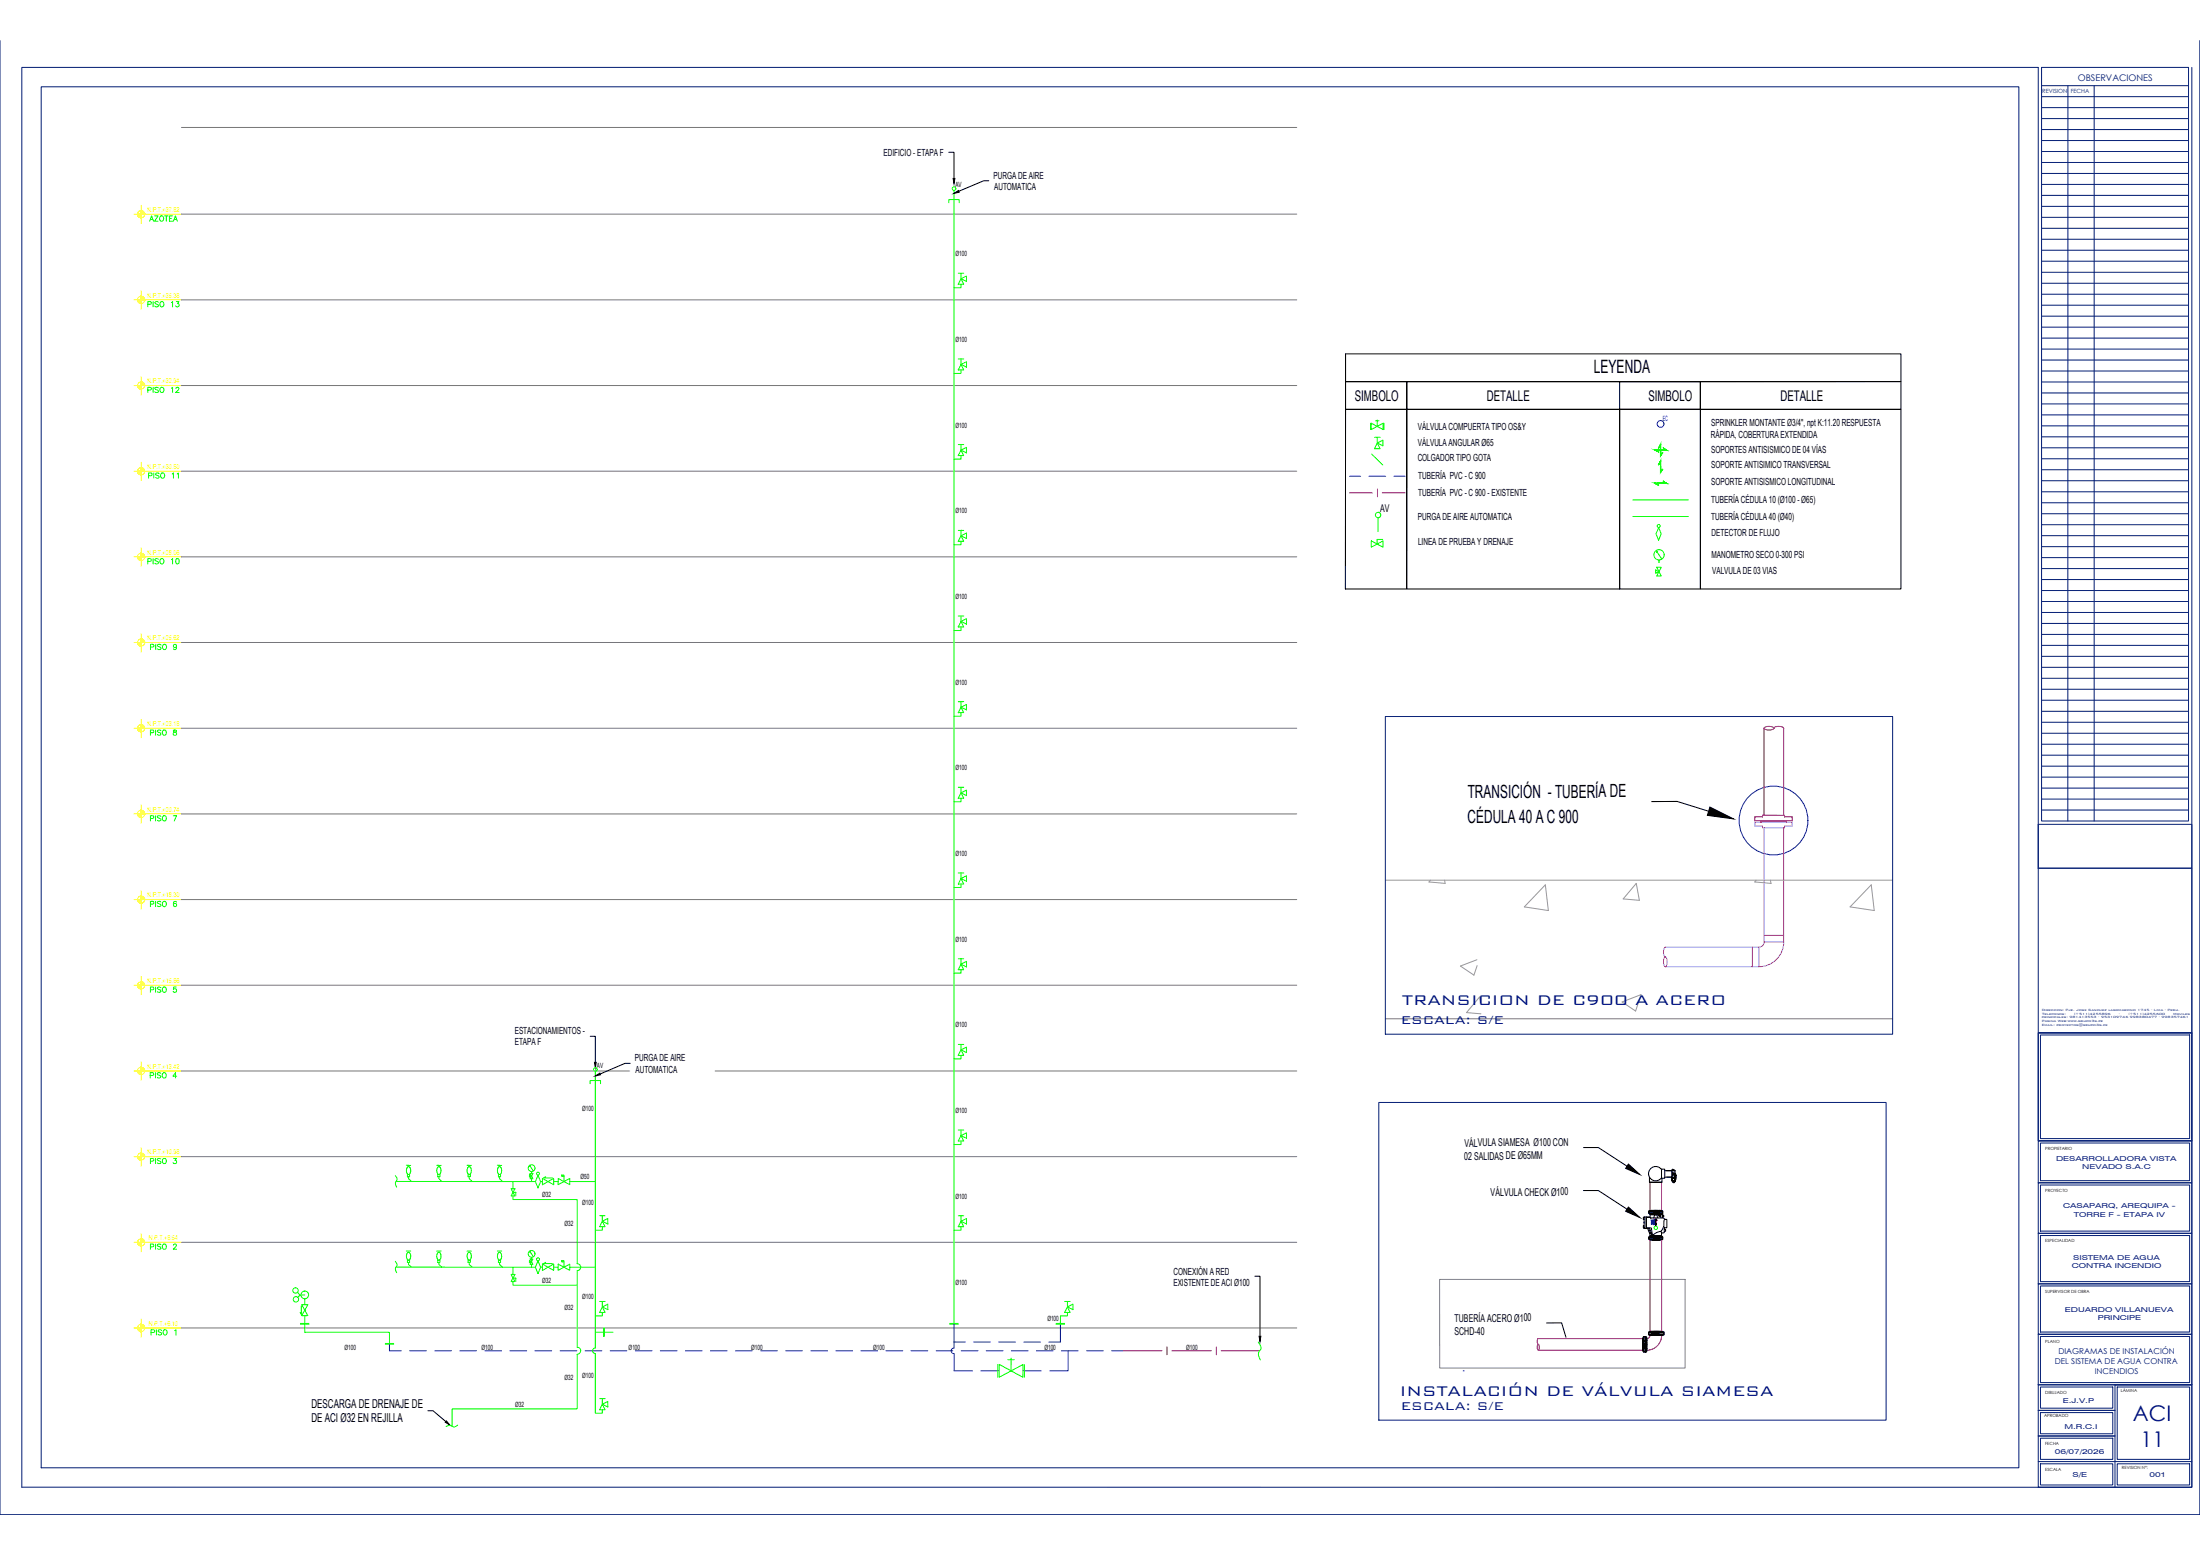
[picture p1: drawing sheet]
<svg xmlns="http://www.w3.org/2000/svg" width="841mm" height="594mm" viewBox="0 0 841 594" stroke-linecap="round" stroke-linejoin="round" font-family="sans-serif">
<!-- layer: A-NIVELES-NPT -->
<g fill="none" stroke="#ff0" stroke-width=".38">
<path d="M53.9 78.5v6.9M51.3 81.8h18.1M52.7 81.8l-.1 .1M52.8 81.8l-.2 .2M52.9 81.8l-.3 .3M53 81.8l-.3 .4M53.2 81.8l-.5 .5M53.3 81.8l-.6 .6M53.4 81.8l-.7 .7M53.6 81.8l-.8 .8M53.7 81.8l-.8 .8M53.8 81.8l-.9 .9 1-.9"/>
<path d="M53.9 81.2l.6-.6-.6 .7M53.9 82l-.9 .9M53.9 82.1l-.8 .8M53.9 82.2l-.7 .8M53.9 82.4l-.6 .6M53.9 82.5l-.6 .6M53.9 82.6l-.5 .5M53.9 82.7l-.3 .4M53.9 82.9l-.3 .3M53.9 83v.1M54 80.5h-.1M54.1 80.5l-.2 .2"/>
<path d="M54.2 80.5l-.3 .3M54.4 80.5l-.5 .4M54.4 80.6l-.5 .4M54.7 80.7l-.8 .8M54.8 80.7l-.9 .9M54.8 80.8l-.9 .9M54.9 80.9l-.9 .9M55 81l-.8 .8M51.3 114.6h18.1M52.7 114.6l-.1 .1M52.8 114.6l-.2 .1M52.9 114.6l-.3 .3"/>
<path d="M53 114.6l-.3 .3M53.2 114.6l-.5 .5M53.3 114.6l-.6 .6M53.4 114.6l-.7 .6M53.6 114.6l-.8 .7M53.7 114.6l-.8 .8M53.8 114.6l-.9 .9M53.9 111.2v7M53.9 114.6l-.9 .9M53.9 114.7l-.9 .9M53.9 114.9l-.7 .8M53.9 115.1l-.6 .7"/>
<path d="M53.9 115.2l-.6 .6M53.9 115.3l-.5 .5M51.3 147.3h18.1M52.7 147.3l-.1 .1M52.8 147.3l-.2 .2M52.9 147.3l-.3 .3M53 147.3l-.3 .4 .5-.4M53.3 147.3l-.6 .6M53.4 147.3l-.7 .7M53.6 147.3l-.8 .8M53.7 147.3l-.8 .8M53.8 147.3l-.9 .9"/>
<path d="M53.9 143.9v7M53.9 147.3l-.9 1M53.9 147.4l-.9 .9M53.9 147.5l-.8 .9 .8-.7M53.9 147.8l-.6 .7M53.9 147.9l-.6 .6M53.9 148.1l-.5 .5M53.9 176.6v7M53.9 178.9l.2-.2-.2 .3M54 178.7h-.1M54.4 178.7l-.5 .4M54.4 178.8l-.5 .5"/>
<path d="M54.5 178.8l-.6 .6M54.6 178.9l-.7 .6M54.7 178.9l-.8 .7M54.8 179l-.9 .8M54.8 179l-.9 .9M54.9 179.1l-1.9 1.9M51.3 180h18.1M52.7 180l-.1 .1M52.8 180l-.2 .2M52.9 180l-.3 .3M53 180l-.3 .4M53.2 180l-.5 .5"/>
<path d="M53.3 180l-.6 .6M53.4 180l-.7 .7M53.6 180l-.8 .8M53.7 180l-.8 .9M53.8 180l-.9 .9M53.9 180.1l-.9 1M53.9 180.3l-.8 .8M53.9 180.4l-.7 .8M53.9 180.5l-.6 .7M53.9 180.8l-.5 .5M53.9 180.9l-.3 .4M53.9 181.1l-.3 .3"/>
<path d="M53.9 181.2l-.1 .2M51.3 212.7h18.1M52.7 212.7l-.1 .1M52.8 212.7l-.2 .3M52.9 212.7l-.3 .4 .4-.4M53.2 212.7l-.5 .5M53.3 212.7l-.6 .6M53.4 212.7l-.7 .7M53.6 212.7l-.8 .8M53.7 212.7l-.8 .9M53.8 212.7l-.9 1 1-.9M53.9 209.4v6.9"/>
<path d="M53.9 212.9l-.9 .9M53.9 213l-.8 .8 .8-.6M53.9 213.3l-.6 .7M53.9 213.4l-.6 .6M53.9 213.5l-.5 .6M51.3 245.5h18.1M52.7 245.5l-.1 .1M52.8 245.5l-.2 .2M52.9 245.5l-.3 .3M53 245.5l-.3 .4M53.2 245.5l-.5 .5M53.3 245.5l-.6 .6"/>
<path d="M53.4 245.5l-.7 .7M53.6 245.5l-.8 .8M53.7 245.5l-.8 .8M53.8 245.5l-.9 .9M53.9 242.1v7M53.9 244.4l.2-.2-.2 .3M53.9 245.6l-.9 .9M53.9 245.8l-.8 .8M53.9 245.9l-.7 .7M53.9 246l-.6 .7M53.9 246.1l-.6 .6M53.9 246.3l-.5 .5"/>
<path d="M53.9 246.4l-.3 .4M53.9 246.5l-.3 .3M53.9 246.6v.2M54 244.2h-.1M54.4 244.2l-.5 .4M54.4 244.2l-.5 .5M54.6 244.3l-.7 .7M54.7 244.4l-.8 .7M54.8 244.4l-.9 .9M54.8 244.5l-.9 .9M54.9 244.5l-1.9 2M54.9 244.6l-.8 .9"/>
<path d="M55 244.7l-.8 .8M55.1 244.7l-.7 .8M55.1 244.8l-.6 .7M51.3 278.2h18.1M52.7 278.2l-.1 .1M52.8 278.2l-.2 .2M52.9 278.2l-.3 .3M53 278.2l-.3 .5M53.2 278.2l-.5 .5 .6-.5M53.6 278.2l-.8 .8M53.7 278.2l-.8 .9M53.8 278.2l-.9 .9 1-.9"/>
<path d="M53.9 274.8v7M53.9 278.4l-.9 .8M53.9 278.5l-.8 .8 .8-.7M53.9 278.7l-.6 .7M53.9 278.9l-.6 .6M53.9 279l-.5 .5M53.9 279.1l-.3 .4M53.9 279.2l-.3 .3M53.9 279.4v.1M54 276.9l-.1 .1M54.1 276.9l-.2 .2M54.2 276.9l-.3 .3"/>
<path d="M54.4 277l-.5 .3M54.4 277l-.5 .5M54.5 277l-.6 .6M54.7 277.1l-.8 .7M54.8 277.2l-.9 .8M54.8 277.2l-.9 .9M54.9 277.3l-.9 .9M54.9 277.3l-.8 .9M55 277.4l-.8 .8M51.3 311h18.1M52.7 311h-.1M52.8 311l-.2 .2"/>
<path d="M52.9 311l-.3 .2M53 311l-.3 .4M53.2 311l-.5 .5M53.3 311l-.6 .5M53.4 311l-.7 .6M53.6 311l-.8 .7M53.7 311l-.8 .8M53.8 311l-.9 .8M53.9 307.6v7M53.9 309.8l.2-.2-.2 .3M53.9 310.3l.6-.6-.6 .7M53.9 311l-.9 .9"/>
<path d="M53.9 311.1l-.9 .9M53.9 311.2l-.8 .9M53.9 311.3l-.7 .8M53.9 311.5l-.6 .6M53.9 311.6l-.6 .6M53.9 311.7l-.5 .5M53.9 311.8l-.3 .5M53.9 312l-.3 .3M53.9 312.1v.1M54 311l.9-1-.8 1M54 309.6l-.1 .1M54.4 309.7l-.5 .4"/>
<path d="M54.4 309.7l-.5 .5M54.7 309.9l-.8 .7M54.8 309.9l-.9 .8M54.8 309.9l-.9 .9M55 310.1l-.8 .9M51.3 343.7h18.1M52.7 343.7l-.1 .1M52.8 343.7l-.2 .2M52.9 343.7l-.3 .3 .4-.3M53.2 343.7l-.5 .5M53.3 343.7l-.6 .6M53.4 343.7l-.7 .7"/>
<path d="M53.6 343.7l-.8 .7M53.7 343.7l-.8 .8M53.9 340.3v7M53.9 342.5l.2-.1-.2 .3M53.9 343l.6-.5-.6 .7M53.9 343.7l-.9 .9M53.9 343.8l-.9 .9M53.9 344l-.8 .8 .8-.7M53.9 344.2l-.6 .7M53.9 344.4l-.6 .5M53.9 344.5l-.5 .4M53.9 344.6l-.3 .4"/>
<path d="M53.9 344.7l-.3 .3M53.9 344.9l-.1 .1M53.9 345l-.1 .1M54 342.4h-.1M54.4 342.4l-.5 .4M54.4 342.4l-.5 .5M54.7 342.6l-.8 .7M54.8 342.6l-.9 .8M54.8 342.7l-.9 .8M54.9 342.7l-.9 1M54.9 342.8l-.8 .9M55 342.9l-.8 .8"/>
<path d="M55.1 343l-.7 .7M51.3 376.4h18.1M52.7 376.4l-.1 .1M52.8 376.4l-.2 .2M52.9 376.4l-.3 .3M53 376.4l-.3 .4M53.2 376.4l-.5 .5M53.3 376.4l-.6 .6M53.4 376.4l-.7 .7 .9-.7M53.7 376.4l-.8 .8M53.8 376.4l-.9 .9M53.9 373.1v6.9"/>
<path d="M53.9 375.3l.2-.2-.2 .3M53.9 375.8l.6-.6-.6 .7M53.9 376.4l-.9 1M53.9 376.6l-.9 .9M53.9 376.7l-.8 .8M53.9 376.8l-.7 .8M53.9 377l-.6 .6M53.9 377.2l-.5 .5M53.9 377.3l-.3 .5M53.9 377.5l-.3 .3M53.9 377.6v.1M54 375.1h-.1"/>
<path d="M54.4 375.1l-.5 .5M54.4 375.2l-.5 .5M54.7 375.3l-.8 .8M54.8 375.3l-.9 .9M54.8 375.4l-.9 .9M54.9 375.5l-.9 .9M54.9 375.6l-.8 .8M55 375.6l-.8 .8M51.3 409.2h18.1M52.7 409.2l-.1 .1M52.8 409.2l-.2 .1M52.9 409.2l-.3 .3"/>
<path d="M53 409.2l-.3 .3M53.2 409.2l-.5 .5 .6-.5M53.4 409.2l-.7 .6M53.6 409.2l-.8 .7M53.7 409.2l-.8 .8M53.8 409.2l-.9 .9 1-.9M53.9 405.8v7M53.9 409.3l-.9 .9M53.9 409.4l-.8 .9 .8-.8M53.9 409.7l-.6 .7M53.9 409.8l-.6 .6M53.9 410.1l-.3 .4"/>
<path d="M53.9 410.2l-.3 .3M53.9 410.3v.1M54 407.8l-.1 .1M54.1 407.8l-.2 .2M54.2 407.9l-.3 .2M54.4 407.9l-.5 .4M54.4 407.9l-.5 .5M54.5 407.9l-.6 .6M54.6 408l-.7 .7M54.7 408l-.8 .8M54.8 408.1l-.9 .8M54.8 408.1l-.9 .9"/>
<path d="M54.9 408.2l-.9 1M54.9 408.3l-.8 .9M55 408.4l-.8 .8M53.9 438.5v7M51.3 441.9h18.1M52.8 441.9l-.2 .2M52.9 441.9l-.3 .3M53 441.9l-.3 .4M53.2 441.9l-.5 .5M53.3 441.9l-.6 .6M53.4 441.9l-.7 .7M53.6 441.9l-.8 .8"/>
<path d="M53.7 441.9l-.8 .8M53.8 441.9l-.9 .9M53.9 440.7l.2-.1-.2 .3M53.9 441.3l.6-.6-.6 .7M53.9 442l-.9 .9M53.9 442.1l-.8 .9M53.9 442.3l-.7 .7M53.9 442.4l-.6 .7M53.9 442.5l-.6 .6M53.9 442.7l-.5 .5M53.9 442.8l-.3 .4M53.9 442.9l-.3 .3"/>
<path d="M53.9 443v.2M54 440.5l-.1 .1M54.1 441.9l.8-.9-1.9 1.9M54.4 440.6l-.5 .4M54.4 440.6l-.5 .5M54.7 440.8l-.8 .7M54.8 440.8l-.9 .8M54.8 440.9l-.9 .9M55 441.1l-.8 .8M51.3 474.6h18.1M52.7 474.6l-.1 .1M52.8 474.6l-.2 .2"/>
<path d="M52.9 474.6l-.3 .4M53 474.6l-.3 .4 .5-.4M53.3 474.6l-.6 .6M53.4 474.6l-.7 .7M53.6 474.6l-.8 .8M53.7 474.6l-.8 .9M53.9 471.3v6.9M53.9 473.5l.3-.2-.3 .3M53.9 474l.6-.6-.6 .7M53.9 474.7l-.9 1M53.9 474.9l-.8 .8 .8-.7M53.9 475.1l-.6 .7"/>
<path d="M53.9 475.2l-.6 .6M53.9 475.4l-.5 .5M53.9 475.5l-.3 .4M53.9 475.7l-.3 .3M53.9 475.8l-.1 .2M53.9 475.9l-.1 .1M54 473.3h-.1M54.4 473.3l-.5 .4M54.4 473.4l-.5 .5M54.7 473.5l-.8 .7M54.8 473.6l-.9 .8M54.8 473.6l-.9 .9"/>
<path d="M54.9 473.7l-2 1.8 .9-.9M54.9 473.7l-.8 .9M55 473.8l-.8 .8M55.1 473.9l-.7 .7M51.3 507.3h18.1M52.7 507.3l-.1 .1M52.8 507.3l-.2 .2M52.9 507.3l-.3 .4M53 507.3l-.3 .5M53.2 507.3l-.5 .5M53.3 507.3l-.6 .7M53.4 507.3l-.7 .7 .9-.7"/>
<path d="M53.7 507.3l-.8 .9M53.8 507.3l-.9 1M53.9 506.2l.2-.2-.2 .3M53.9 507.4l-.9 .9M53.9 507.5l-.9 .9M53.9 507.6l-.8 .8M53.9 507.8l-.7 .7M53.9 507.9l-.6 .7M53.9 508l-.6 .6M53.9 508.1l-.5 .5M53.9 508.3l-.3 .3M53.9 508.4l-.3 .3"/>
<path d="M53.9 508.5v.1M53.9 504v6.9M54 506l-.1 .1M54.4 506.1l-.5 .3M54.4 506.1l-.5 .5M54.5 506.2l-.6 .5M54.6 506.2l-.7 .7M54.8 506.3l-.9 .8M54.8 506.4l-.9 .9M54.9 506.4l-.9 .9M54.9 506.5l-.8 .8M55 506.5l-.8 .8"/>
<path d="M55.1 506.6l-.7 .7M55.1 506.7l-.6 .6M55.2 506.8l-.6 .5M55.2 506.9l-.5 .4"/>
<circle cx="54" cy="81.8" r="1.38"/>
<circle cx="54" cy="114.5" r="1.38"/>
<circle cx="54" cy="147.3" r="1.38"/>
<circle cx="54" cy="180" r="1.38"/>
<circle cx="54" cy="212.8" r="1.38"/>
<circle cx="54" cy="245.5" r="1.38"/>
<circle cx="54" cy="278.2" r="1.38"/>
<circle cx="54" cy="310.9" r="1.38"/>
<circle cx="54" cy="343.7" r="1.38"/>
<circle cx="54" cy="376.4" r="1.38"/>
<circle cx="54" cy="409.1" r="1.38"/>
<circle cx="54" cy="441.9" r="1.38"/>
<circle cx="54" cy="474.6" r="1.38"/>
<circle cx="54" cy="507.4" r="1.38"/>
</g>
<!-- layer: casco -->
<g fill="none" stroke="#767676" stroke-width=".38">
<path d="M69.4 48.7h426.3M69.4 81.8h426.3M69.4 114.6h426.3M69.4 147.3h426.3M69.4 180h426.3M69.4 212.7h426.3M69.4 245.5h426.3M69.4 278.2h426.3M69.4 311h426.3M69.4 343.7h426.3M69.4 376.4h426.3M69.4 409.2h426.3"/>
<path d="M69.4 441.9h426.3M69.4 474.6h426.3M69.4 507.3h426.3"/>
</g>
<!-- layer: 000 SOS 911 TUBERIA ACI -->
<g fill="none" stroke="#0f0" stroke-width=".38">
<path d="M362.7 77.5v-1.2h4v1.2M364.7 72.7v432.9M367.4 108.6v1.4h-2.7M367.4 141.3v1.4h-2.7M367.4 174v1.4h-2.7M524.4 173.5l4.3 4.2M526.8 197.8v5.2M624.2 197.3h21.2M624.2 191h21.2M367.4 206.8v1.3h-2.7M367.4 239.5v1.4h-2.7M367.4 272.3v1.3h-2.7"/>
<path d="M367.4 305v1.3h-2.7M367.4 337.7v1.4h-2.7M367.4 370.5v1.3h-2.7M225.6 414v-1.2h4v1.2M227.6 409.3v105.7M367.4 403.2v1.4h-2.7M367.4 435.9v1.4h-2.7M151.1 449.1a1.61 1.61 0 0 1 .1 2.7l.4 1.7M151.4 451.4h53.3M155.3 445.2h1.7M155.4 446.6v1.2M155.4 446.6a.8 .8 0 0 1 .9-.9 .8 .8 0 0 1 .7 1.1 1.14 1.14 0 0 1 0 1.2 1.14 1.14 0 0 1-1.2 .5l-.4-.7"/>
<path d="M155.7 448.7h.9v.9h-.9zM156.2 449.6v.7l1.1 1M166.9 445.2h1.7M167.3 448.7h.9v.9h-.9zM167.8 449.6v.7l1.1 1M168.1 445.8a2.2 2.2 0 0 1 0 2.8M168.1 445.8a1.37 1.37 0 0 0-1 2.2l.4 .6h.6M178.5 445.2h1.7M178.9 448.7h.9v.9h-.9zM179.4 449.6v.7l1.1 1M180.1 446.6a1.31 1.31 0 0 1-1 2 1.9 1.9 0 0 1 .3-2.9l.7 .9M190.1 445.2h1.7"/>
<path d="M190.2 446.6v1.2M190.2 446.6a.78 .78 0 0 1 .9-.9 .78 .78 0 0 1 .6 1.1 1.12 1.12 0 0 1 0 1.3 1.12 1.12 0 0 1-1.1 .4l-.4-.7M190.5 448.7h.9v.9h-.9zM191 449.6v.7l1.1 1M196.1 456.9v1.4h24.5v24.5a1.33 1.33 0 0 1 1.4 1.3 1.33 1.33 0 0 1-1.3 1.4M196.1 451.4v2.8M203.2 450.4v1M206.7 451.4h.6M211.7 451.4h1.7M215.6 451.4h.1M217.8 451.4h9.8M155.3 478h1.7"/>
<path d="M155.4 479.3v1.2M155.4 479.3a.8 .8 0 0 1 .9-.9 .8 .8 0 0 1 .7 1.1l-.1 1.2-.4 .6M166.9 478h1.7M168.1 478.5a2.2 2.2 0 0 1 0 2.8M168.1 478.5a1.37 1.37 0 0 0-1 2.2l.4 .6M178.5 478h1.7M180.1 479.3v1.2l-.4 .8M180.1 479.3a.8 .8 0 0 0-.9-.9 .8 .8 0 0 0-.6 1.1l.1 1.2 .4 .6M190.1 478h1.7M190.2 479.3v1.2M190.2 479.3a.78 .78 0 0 1 .9-.9 .78 .78 0 0 1 .6 1.1v1l-.4 .8M230.3 468.6v1.4h-2.7"/>
<path d="M367.4 468.6v1.4h-2.7M116.5 496.2v2.2M151.1 481.9a1.65 1.65 0 0 1 .1 2.6l.4 1.8M151.4 484.1h53.3M155.4 480.5l.5 .8M155.7 481.5h.9v.8h-.9zM156.2 482.3v.8l1.1 1M156.5 481.4h-.6M167.3 481.5h.9v.8h-.9zM167.8 482.3v.8l1.1 1M168.1 481.4h-.6M178.9 481.5h.9v.8h-.9z"/>
<path d="M179.4 482.3v.8l1.1 1M179.7 481.4h-.6M190.2 480.5l.5 .8M190.5 481.5h.9v.8h-.9zM191 482.3v.8l1.1 1M191.3 481.4h-.6M196.1 489.6v1.4h24.5M196.1 484.1v2.8M203.2 483.1v1M206.7 484.1h.6M211.7 484.1h1.7M215.6 484.1h.1"/>
<path d="M217.8 484.1h9.8M220.6 485.5l.1 29.2a1.33 1.33 0 0 1 1.3 1.3 1.33 1.33 0 0 1-1.3 1.4M114.9 505.9h3.2M114.9 505.6h3.2M116.5 505.9v3.1h32.4v4.3M116.5 502.6v3M116.5 500.6h.1M147.3 513.5h3.2M147.3 513.3h3.2M220.6 517.4v20.8h-47.8v6.6M227.6 517.2v22.7h2.7v-1.3M227.6 509h6.7"/>
<path d="M227.6 515a1.08 1.08 0 0 0-1.1 1 1.08 1.08 0 0 0 1.1 1.1M230.3 501.4v1.3h-2.7M230.7 507.3v3.3M231 507.3v3.3M363.1 505.6h3.2M363.1 505.9h3.2M364.7 512.7h.1M403.7 505.9h3.3M403.7 505.6h3.3M408.1 501.4v1.3h-2.7v2.9M481 512.8l.6 .8a1.87 1.87 0 0 1-.3 2.8l-.2 1.3 .7 1.8M175 544.5a1.61 1.61 0 0 1-2.7 0l-1.7 .5"/>
<circle cx="364.7" cy="72" r=".7"/>
<circle cx="526.8" cy="196.8" r="1.04"/>
<circle cx="227.6" cy="408.6" r=".7"/>
</g>
<!-- layer: 000 SOS 911 - ACCESORIOS ACI -->
<g fill="none" stroke="#0f0" stroke-width=".38">
<path d="M366.3 104.4h2.1M367.4 106.5l1 2.1h-2.1zM367.4 106.5l2.1-1v2zM367.4 104.4v2.1M366.3 137.1h2.1M367.4 139.2l1 2.1h-2.1zM367.4 139.2l2.1-1v2.1zM367.4 137.1v2.1M366.3 169.9h2.1M367.4 172l1 2h-2.1zM367.4 172l2.1-1.1v2.1zM367.4 169.9v2.1"/>
<path d="M525.4 167.1h2.2M526.5 169.3l1.1 2.1h-2.2zM526.5 169.3l2.2-1.1v2.1zM526.5 167.1v2.2M366.3 202.6h2.1M367.4 204.7l1 2.1h-2.1zM367.4 204.7l2.1-1.1v2.2zM367.4 202.6v2.1M524.2 206.6l4.5 2.5v-2.5l-4.5 2.5zM528.6 206.1h-2.1v1.7M632.9 217.7l1.3 .7-1.3 .6zM633.2 211v-.5l2 2.9"/>
<path d="M633.2 210.5l.5 .2M633.3 216.7l1.8 3.4h-1.8l1.8-3.4zM634.1 201.6l.9 2.4-.9 2.4-1-2.4zM634.2 213.9v1M366.3 235.3h2.1M367.4 237.4l1 2.1h-2.1zM367.4 237.4l2.1-1v2.1zM367.4 235.3v2.1M366.3 268.1h2.1M367.4 270.2l1 2.1h-2.1zM367.4 270.2l2.1-1.1v2.1zM367.4 268.1v2.1"/>
<path d="M366.3 300.8h2.1M367.4 302.9l1 2.1h-2.1zM367.4 302.9l2.1-1v2.1zM367.4 300.8v2.1M366.3 333.5h2.1M367.4 335.6l1 2.1h-2.1zM367.4 335.6l2.1-1v2.1zM367.4 333.5v2.1M366.3 366.3h2.1M367.4 368.4l1 2.1h-2.1zM367.4 368.4l2.1-1.1v2.1zM367.4 366.3v2.1"/>
<path d="M366.3 399h2.1M367.4 399v2.1M367.4 401.1l1 2.1h-2.1zM367.4 401.1l2.1-1v2zM366.3 431.7h2.1M367.4 433.8l1 2.1h-2.1zM367.4 433.8l2.1-1v2.1zM367.4 431.7v2.1M195.4 454.2l1.4 2.7h-1.4l1.4-2.7zM196.1 455.6l1.1-.1v1.4M202.4 448.9l.8 .4-.8 .4zM202.5 445.7v-.4l1.3 2"/>
<path d="M202.5 445.3l.4 .1M202.6 448.3l1.2 2.1h-1.2l1.2-2.1zM203.2 447.6v.7M205.7 449l1 2.4-1 2.4-1-2.4zM207.3 450.2v2.4l4.4-2.4v2.4zM208.6 449.6l-.8 .4h3.4M213.4 450.2l4.4 2.4v-2.4l-4.4 2.4zM214.7 448.9h.9v.5h-.9zM215.6 449.4v2M202.5 478.4v-.4l1.3 2M202.5 478l.4 .2M229.2 464.5h2.1"/>
<path d="M230.3 466.6l1 2h-2.1zM230.3 466.6l2.1-1.1v2.1zM230.3 464.5v2.1M366.3 464.5h2.1M367.4 466.6l1 2h-2.1zM367.4 466.6l2.1-1.1v2.1zM367.4 464.5v2.1M113.7 493.7l1 1.1-.9 .9M115.2 498.9v3.3l-.5-.8M115.3 498.4l2.4 4.2h-2.4l2.4-4.2zM116.5 494.7l-1.8 .1M195.4 486.9h1.4l-1.4 2.7h1.4z"/>
<path d="M196.1 488.3h1.1v1.3M202.4 481.6l.8 .5-.8 .4zM202.6 481l1.2 2.1h-1.2l1.2-2.1zM203.2 480.3v.7M205.7 481.7l1 2.4-1 2.5-1-2.5zM207.3 482.9v2.5l4.4-2.5v2.5zM208.6 482.3l-.8 .4h3.4M213.4 483l4.4 2.3v-2.3l-4.4 2.3zM214.7 481.6h.9v.5h-.9zM215.6 482.1v2M229.2 497.2h2.1M230.3 499.3l1 2.1h-2.1z"/>
<path d="M230.3 499.3l2.1-1.1v2.2zM230.3 497.2v2.1M407 497.2h2.1M408.1 499.3l1 2.1h-2.1zM408.1 499.3l2.1-1.1v2.2zM408.1 497.2v2.1M229.2 534.3h2.1M230.3 536.5l1 2.1h-2.1zM230.3 536.5l2.1-1.1v2.1zM230.3 534.3v2.2"/>
<circle cx="634.1" cy="200.9" r=".57"/>
<circle cx="634.2" cy="212" r="1.97"/>
<circle cx="203.2" cy="446.3" r="1.29"/>
<circle cx="205.7" cy="448.4" r=".57"/>
<circle cx="203.2" cy="479" r="1.29"/>
<circle cx="113" cy="493" r="1.04"/>
<circle cx="113.1" cy="496.4" r="1.04"/>
<circle cx="116.5" cy="494.7" r="1.46"/>
<circle cx="205.7" cy="481.1" r=".57"/>
</g>
<!-- layer: 000 SOS 911 TUBERIA ENTERRADA -->
<g fill="none" stroke="#00f" stroke-width=".38">
<path d="M515.9 182h4.2M523.3 182h6.4M532.9 182h4.2M148.9 513.5v2.6h4.5M156.6 516.1h6.4M166.2 516.1h6.4M175.8 516.1h6.4M185.4 516.1h6.3M194.9 516.1h6.4M204.5 516.1h6.4M214.1 516.1h6.4M223.7 516.1h6.4"/>
<path d="M233.3 516.1h6.3M242.9 516.1h6.4M252.4 516.1h6.4M262 516.1h6.4M271.6 516.1h6.4M281.2 516.1h6.4M290.8 516.1h6.4M300.4 516.1h6.3M310 516.1h6.4M319.5 516.1h6.4M329.1 516.1h6.4M338.7 516.1h6.4"/>
<path d="M348.3 516.1h6.4M357.9 516.1h6.3M364.7 512.7h4.4M364.7 505.9v9.1a1.08 1.08 0 0 0-1.1 1.1 1.08 1.08 0 0 0 1.1 1.1v6.5h7.1M367.5 516.1h6.3M372.2 512.7h6.4M377 516.1h6.4M381.8 512.7h6.4M386.6 516.1h6.4M391.4 512.7h6.4M396.2 516.1h6.4M405.4 505.9v6.8h-4.4"/>
<path d="M405.8 516.1h6.4M408.3 516.1v7.6h-7M415.4 516.1h6.4M424.9 516.1h4.6M374.9 523.7h7.1M391.1 523.7h7M559.4 523.7h.1"/>
</g>
<!-- layer: 000 SOS 911 ACCESORIOS -->
<path d="M524 161.7l-.1 2.4M524.2 161.7v2.4l4.5-2.4v2.4zM525.9 160.8h1.2M526.5 160.5v2.4M529 161.7v2.4M385.3 519.5h2.5M386.5 518.9v4.8M381.4 521.3v4.9M382 521.3l9 4.9 .1-4.9-9.1 4.9zM391.6 521.3v4.9" fill="none" stroke="#0f0" stroke-width=".38"/>
<!-- layer: 000 SOS 911 TUB. ENTERRADA  ACI -->
<path d="M515.9 188.3h8.7M526.6 186.8v3M528.4 188.3h8.7M429.5 516.1h14.7M446.1 514.6v3M448 516.1h15M465 514.6v3M466.9 516.1h14.6" fill="none" stroke="#f00" stroke-width=".38"/>
<!-- layer: 000 SOS 911 TEXTOS ACI -->
<g fill="#fff" stroke="#fff" stroke-width=".38">
<path d="M446.7 481.6v11.9l34.2-11.9zM446.7 493.5l34.2-11.9v11.9z"/>
<path d="M335.9 54.8v6.8l32.1-6.8zM335.9 61.6l32.1-6.8v6.8z"/>
<path d="M194.9 390.4v11l32.2-11zM194.9 401.4l32.2-11v11z"/>
<path d="M117.3 532.6v12.8l49.3-12.8zM117.3 545.4l49.3-12.8v12.8z"/>
<path d="M378 63.5v11.1l32.1-11.1zM378 74.6l32.1-11.1v11.1z"/>
<path d="M240.9 400.7v11.1l32.1-11.1zM240.9 411.8l32.1-11.1v11.1z"/>
<path d="M553.1 498.4l.1 14.6 35.8-14.8zM553.2 513l35.8-14.8 .2 14.6z"/>
<path d="M566.8 450.3l.1 9.7 47.1-10.1zM566.9 460l47.1-10.1 .1 9.8z"/>
<path d="M556.9 431.4l.1 14.8 47.1-15.1zM557 446.2l47.1-15.1 .1 14.7z"/>
<path d="M556.1 293.8l.2 25.9 79.3-26.4zM556.3 319.7l79.3-26.4 .2 25.8z"/>
</g>
<path d="M364.4 68.2h.6l-.3 2zM364.7 73.9l1.7-1.1 .3 .6zM653.7 308.3l9 4.6-10-1.4zM227.2 405.9h.7l-.3 2zM227.6 411.1l1.7-1.1 .3 .6zM622.5 444.7l4.4 4-5.4-2.3zM622.5 461.2l4.4 4-5.4-2.4zM481.3 510.5h.7l-.3 2zM170.6 542.9l1.4 1.5-1.8-1z" fill="#000" stroke="#000" stroke-width=".38"/>
<path d="M362.7 58.2h2v10M378 69.1h-2l-9.5 4M631.4 306.3l9.7-.1 12.1 3.7M225.6 395.9h2v10M240.9 406.2h-2l-9.5 4.1M605.3 438.4h5.7l11 7.1M605.3 454.8h5.7l11 7.2M479.7 487.6h2v22.9M591.2 505.4h5.8l1.6 5.5M163.6 539h1.9l4.9 4.1" fill="none" stroke="#000" stroke-width=".38"/>
<!-- layer: 000 SOS 911 Membrete -->
<path d="M514.4 135.2h212.3v10.6h-212.3zM514.4 156.4h23.4l-.1 68.6h-23.4zM514.4 145.8v10.6h104.8v68.6h-81.4v-79.2zM537.8 145.8h112.2v10.6h-112.2zM619.2 156.4h30.8v68.6h-30.8zM619.2 145.8h30.8v10.6h-30.8zM650 156.4h76.7v68.6h-76.7zM650 145.8h76.7v10.6h-76.7z" fill="none" stroke="#000" stroke-width=".38"/>
<!-- layer: 000 SOS 911 SOPORTES ACI -->
<g fill="#0f0" stroke="#0f0" stroke-width=".38">
<path d="M632.5 184.6l1.6 .8zM632.5 184.6l1.6 .7zM632.5 184.6h4.2zM632.9 184.7h4.1zM635.8 183.8l1.2 .9zM635.8 183.7l1.2 1z"/>
<path d="M634.9 176l-.8 1.6zM634.9 176l-.8 1.6zM634.9 176v4.2zM634.7 176.4v4.1zM635.6 179.3l-.9 1.2zM635.6 179.3l-.9 1.2z"/>
<path d="M634.9 169.6l-.9 1.6zM634.9 169.6l-.8 1.6zM634.9 169.6v4.3zM634.7 170v4.2zM635.6 172.9l-.9 1.3zM635.6 172.9l-.9 1.3z"/>
<path d="M632.5 171.9l1.6 .8zM632.5 171.9l1.6 .7zM632.5 171.9h4.2zM632.9 172h4.1zM635.8 171.1l1.2 .9zM635.8 171l1.2 1z"/>
</g>
<!-- layer: 000 SOS 911 ROCIADORES -->
<circle cx="634.8" cy="162" r="1.29" fill="none" stroke="#00f" stroke-width=".38"/>
<!-- layer: 0 -->
<g fill="none" stroke="#f00" stroke-width=".38">
<path d="M674.4 278.2v33.3M674.5 278a3.2 3.2 0 0 1 3.6 .2 2.89 2.89 0 0 1-3.7 0zM678.1 278.2a2.89 2.89 0 0 1 3.8 0v33.3M630.8 451.7v10.7M635.2 451.7v10.7M630.8 473.7v34.9M635.2 473.7v34.9M587.9 513.6a1.32 1.32 0 0 1 .1 2.2l-.3-.7zM588 515.8h40M628 511.4h-40a1.77 1.77 0 0 0 0 2.2M629.6 515.8h.1M630.8 510.2l-.5 1-.7 .2"/>
<path d="M635.2 510.2a5.7 5.7 0 0 1-5.6 5.6"/>
</g>
<!-- layer: P -->
<path d="M550.3 488.8h93.9v33.9h-93.8z" fill="none" stroke="#808080" stroke-width=".38"/>
<!-- layer: 0 -->
<g fill="none" stroke="#000" stroke-width=".38">
<path d="M630.6 449.7v2h4.7v-1.6M630.6 451.7h4.7M635.2 446.8a2.73 2.73 0 0 0-4.1-.4 2.73 2.73 0 0 0 0 4 2.73 2.73 0 0 0 4.1-.4M635.2 446.7h1.2v3.4h-1.2zM636.4 449.7h2.8M636.4 447.3h2.8M639 450.3l.3 .2M639 450.5l.2 .3-.1-.2M639 450.3l.2 .2M639 450l.3 .3h-.3zM639.1 450.8l.3 .2M639.1 450.7l.3 .2"/>
<path d="M639.2 450.2v.2zM639.2 451l.3 .2M639.2 450.9l.3 .2M639.2 450v-3l.1 3M639.2 450.8l.2 .1-.2-.1M639.3 451.1l.3 .1M639.3 450.7l-.1-.3 .2 .3M639.3 450.1l.6-.2v.3l-.8-.1 .1 .2M639.3 448.1h.6v.8h-.6zM639.3 446.7l.6 .1v.3h-.6zM639.4 451.1l.1 .1M639.4 451.4h.3"/>
<path d="M639.4 451.1l-.1-.1 .1 .1M639.5 451.6l.4 .1M639.5 451.5l.3-.1 .1 .5 .1-.5v.2M639.6 451.3h-.4h.3M639.7 451.4h-.2h.2M639.8 451.5l-.1 .2M639.8 451.6v.1M639.9 447v3M639.9 451.6v.2l-.1-.2M639.9 451.3l.1 .4M640 447l.4 .2v1.7M640 451.4l.1 .2"/>
<path d="M640 451.2l.1 .3M640.1 451.2l.1 .3M640.1 451.5v-.2v.4M640.1 451l.2 .3-.1-.2M640.1 451.2l.1 .2M640.2 450.8l.1 .4-.1-.2M640.2 450.6l.1 .3v-.2M640.3 449.8l-.3 .2M640.3 450.8l.2 .2-.2-.1M640.3 451.1v.2M640.3 449.8l.3 .2M640.3 449.5l.3 .3"/>
<path d="M640.3 450l.3 .3M640.4 450.2l.2 .3M640.4 449.7l.3 .2-.3-.2 .1-.2v.3M640.4 449.8l.1 .2M640.4 450h.2l-.1 .2M640.4 450.4l.1 .2-.1-.1M640.4 450.2l-.1 .3h.2M640.4 448.5h.1M640.4 448.6v-.2l.1 .2M640.4 448.5l.1 .4M640.4 449l.3 .3M640.4 449.4l.1 .1"/>
<path d="M640.5 450.8l-.1-.2 .1 .3M640.5 448.9h.1M640.5 449.1l.1 .2M640.5 448.5v.4M640.5 449.3l.1 .2M640.5 448.5h-.1M640.5 449.3l-.2-.1 .3 .2M640.6 448.9h-.1M640.6 450.7l-.3-.3 .2 .3M640.7 449.6l-.3-.3 .2 .3M640.7 449.1v-.3l-.3 .1 .3 .2M628.2 468.9h.3"/>
<path d="M628.2 468.5h.3M628.2 465.7h.3M628.2 465.3h.3M628.4 469.1l.3 .2M628.5 468.2h-.3v.9h.3M628.5 465.1h-.3v.8h.3M628.5 466.9v.3M628.6 465h.1M628.6 464.9l-.2 .2M629.2 465v4.3M629.4 465l4.4 .3M629.4 469.2l1.2 .2 1.1 2.6-.8-1"/>
<path d="M629.4 469.1l1.9 .1 .4 2.8M629.4 465v4.3M629.9 469.4l.8 1.8v.8M630.3 472.8l.3-.5h3.1v1.4h-3.1l-.3-.4M630.3 472.8v.5M630.3 462.9l.3-.5h3.1v1.4h-3.1l-.3-.5M630.3 472.8h1.7M630.3 473.5h1.7M630.3 473.3h1.7M630.3 472.6h1.7M630.3 462.7h1.7M630.3 462.9v.4"/>
<path d="M630.3 462.9h1.7M630.3 463.3h1.7M630.8 464.1h3.4M630.9 465.2l.2 .5M631 463.8h4.3M631 473.7h4M632 473.5l-.6 .2 .8-.1M632 472.6l.2 .1-.2 .3 .2 .4-.2 .1M632 462.7l.2 .1-.2 .3 .2 .3M632 463.5l-.6 .3 .8-.2M632.1 465.3h.1a.84 .84 0 0 1 .2-.9 .84 .84 0 0 1 .9-.2l.5 1.1h2M632.2 472h3"/>
<path d="M632.2 472.5l-.8-.2 .6 .3M632.2 462.5l-.8-.1 .6 .3M632.2 463.5l-1.9 .1M632.5 472.8h.9zM632.5 473.3h.9M632.5 463.4h.9M632.5 462.8l.9 .1v.3M632.6 472.5l.8 .1M632.6 462.6l.8 .1M632.6 472.5v1M632.6 462.6v1M632.7 467.5h.5l-.2 .7z"/>
<path d="M632.7 465.7l.3 .2 .2-.2-.2 .6zM632.9 466.3v1.2M633 462.4v.5M633 463.3v.5M633 472.3v.5M633 473.3v.4M633.1 463.1l.2 .2M633.1 473l.2 .3M633.2 462.9l.2 .4h-.9M633.3 472.8v.5M633.3 472.8l.1 .3M633.4 462.7v.9"/>
<path d="M633.4 472.6v.9M633.4 473.4l-.8 .2M633.4 463.5l-.8 .1M633.7 472.5l.8-.2-.5 .3h1.6M633.7 462.5l.8-.1-.5 .3M633.7 472.6l1.9 .2M633.7 473.2l.3 .2M633.7 463.3v.2M633.7 472.7h.4l-.1 .5M633.7 473.2h.3M633.7 463.5l1.9 .1M633.7 472.8v.4"/>
<path d="M634 473.5l.5 .2-.8-.1M634 463.6l.5 .2-.8-.2M634 462.7l-.3 .1 .3 .1M634 462.9h.1M634 473.5h1.6M634 462.7h.1M634 463.5v.1M634 473.4v.1M634 462.7h1.6M634 473.3h1.6M634 473.1l.1 .2M634 463.1l.2 .2-.1-.4 .1 .4"/>
<path d="M634 473.2v.2M634 462.7v.2M634.1 472h-3.4v.3h4.5v-.3M634.2 462.9l.2 .2M634.4 473.1l-.2-.3v.5M634.4 463.9a.38 .38 0 0 1 .4 .4 .38 .38 0 0 1-.4 .4zM634.4 463.9a.43 .43 0 0 0-.3 .4 .43 .43 0 0 0 .3 .4M634.8 464.1h.1M635 470.4l-1.7 .5-1.5 1M635.1 463.8l-.1 1.5M635.3 463.8h.1M635.5 464.2h.5v.8h-.5"/>
<path d="M635.6 472.8l-.3-.5h-3.1v1.4h3.1l.3-.4M635.6 472.8v.5M635.6 462.9l-.3-.5h-3.1v1.4M635.6 463.3l-1.6 .2M635.6 462.9h-1.6v.4h-.3v-.4M635.6 463.3v.3M635.6 462.9v.4M635.6 463.6l-.3 .2M636.2 469.3l1-.4v-2.9l-1.6-.8-.1-1.3-4.8-.1 .1 1.1-2.3 .2v4.1l1.8 .2 .4 1.8M636.2 469.7h.5v.7h-.5M636.3 468.8l-.1 2.1-.9 .2-.1 .9h-3h3M636.4 465.9l-.2 .2a6.1 6.1 0 0 1-1.2 4.4l.3 .6"/>
<path d="M628 512.8v3.4l.6 .4M628 511.4v4.4M628 513.7h1.6M628 512.2h1.6M628 513.6h.6M628.2 514.4l-.2 .9 .3-.6M628.2 513.2v.8M628.3 514v.1M628.3 512.5l-.3-.6 .2 .9M628.3 512.5l.1 .3 .4-.3 .4 .3M628.3 510.6v1.9M628.3 514.7v1.9"/>
<path d="M628.3 514.1h1M628.3 513.1h1M628.3 513.1v.1M628.4 514.4v.3M628.4 514.7h-.1M628.4 514.7h.6M628.4 514.4h.2M628.5 513.1v1M628.6 516.6h.4M628.6 510.6l-.6 .5v3.3M628.6 510.6h.4M628.6 510.6v2"/>
<path d="M628.6 513.1v1M628.6 513.8h.4l-.3 .3M628.6 515.2h.4M628.7 514.8h-.1M628.9 513.8l-.3 .1M629 514.7h.1M629 514.4v.3M629 514.4h-.4v2.2M629 514.7h.2M629 514.4h.2M629 510.6l.6 .5v3.3M629 510.6v2"/>
<path d="M629 513.1v1M629 514.7v1.9M629 513.6h.6M629 515l-.3 .2M629 514.9l-.4 .1M629 514.8l-.4 .2M629.1 513.1v1M629.2 514.4v.3M629.2 514.7h.1M629.3 510.6v1.9l.3-.6-.2 .9M629.3 512.5l-.1 .3M629.3 513.1v1"/>
<path d="M629.4 514.4l.2 .9-.3-.6v1.9M629.6 512.8v3.4l-.6 .4M630.2 509.2l.4-.6h3.3v1.6h-3.3l-.4-.5M630.2 509.2v.5M630.2 509.9l2.2 .1M630.2 508.9h1.8M630.2 509.2h2.1M631 508.6h4.3M631.6 509.2v.5M631.6 509.4v.3M631.6 509.2l.1 .5M631.7 509.2l.1 .5"/>
<path d="M631.8 509.2l.1 .5M632 509.4v.3h-1.8M632 508.9l.1 .3M632 509.6h.1M632 509.8h.3M632 509.6h.3M632 509h.3M632.1 509.2v.4M632.1 509.6v.2M632.1 509.8l-.1 .1M632.4 508.8l-1-.2 .6 .3M632.4 509v.8"/>
<path d="M632.7 509.9v-1h.9v1M632.7 509.7h.9M632.7 509.1h.9M632.7 509.2h.9M632.7 509.3l.1 .4M632.7 509.9h.9M632.8 509.2l.1 .5M632.8 509.2l.2 .3M633.2 508.6v.6M633.2 509.7v.5M633.9 508.8l1-.2-.6 .3M633.9 509.8l.4 .1"/>
<path d="M634.2 509.7h1.9M634.2 509.2h1.9M634.3 508.9l-.4 .1 .3 .4-.3 .4M634.3 508.9h1.8M636.1 509.2l-.4-.6h-3.3v1.6h3.3l.4-.5M636.1 509.2v.5M636.1 509.9l-2.2 .1"/>
</g>
<g fill="#f00" stroke="#f00" stroke-width=".38">
<path d="M632.7 465.7l.3 .2z"/>
<path d="M633.2 465.7l-.2 .2z"/>
<path d="M632.7 466.1l.3 .2z"/>
<path d="M632.7 466.1h.5z"/>
<path d="M632.7 467.5h.5l-.2 .7z"/>
<path d="M632.7 465.9l.5 .2v-.2zM632.7 465.9l.5 .2h-.5z"/>
<path d="M632.9 466.3l.1 1.2zM632.9 466.3l.1 1.2z"/>
</g>
<!-- layer: 000 SOS 911 SOPORTES ACI -->
<circle cx="633" cy="469.1" r=".66" fill="none" stroke="#0f0" stroke-width=".38"/>
<!-- layer: 0 -->
<g fill="none" stroke="#00f" stroke-width=".38">
<path d="M631.2 467.5l.6 .1-.6 .2M631.2 466.4l.6 .1-.6 .2M631.2 466.1v.2h.6v-.2M631.5 466.1v.2M631.6 467.1v.2M631.8 467.1l-.6 .1 .6 .2M631.8 466.7v.3h-.6M632 466.8v.3h.5v-.3M632 467.5h.5M632 467.2h.5M632 466.3h.5M632 466l.2 .2"/>
<path d="M632.1 467.6l-.1 .3h.4v-.3M632.1 466.4v.3h.3v-.3M632.2 466.9v.2M632.2 467.2v.3M632.5 466l-.4 .3"/>
</g>
<!-- layer: 000 SOS 911 - ACCES. ACI -->
<path d="M670.9 314.1h14.2v1.5h-2.9v.6h-8.4v-.6h-2.9zM674.4 316.2v41.1M681.9 316.2v41.1M674.4 359.8l-.6 1.4-1.4 .6M674.4 357.3h7.5v2.5h-7.5zM681.9 359.8a9.5 9.5 0 0 1-9.5 9.5M636.4 365.7l.2-.1a2.89 2.89 0 0 1 0 3.7 3 3 0 0 1-.2-3.6zM636.6 369.3h33.3M636.6 361.9h33.3M636.6 361.8a2.89 2.89 0 0 0 0 3.8M669.9 361.9h2.5v7.4h-2.5z" fill="none" stroke="#f0f" stroke-width=".38"/>
<!-- layer: 000 SOS 911 TEXTOS -->
<circle cx="678" cy="313.5" r="13.1" fill="none" stroke="#00f" stroke-width=".38"/>
<!-- layer: 000 SOS 911 - ACCES. ACI -->
<path d="M670.9 312.1h2.9v-.6h8.4v.6h2.9v1.5h-14.2z" fill="none" stroke="#f00" stroke-width=".38"/>
<!-- layer: MURO -->
<path d="M529.6 336.3h193.9M546.8 336.3l-.5 .6 6.1 .6-.2-1.2M590.8 338l1.1 9.9-9.2-1.4zM625.5 337.5l1.2 6.5-6.2-.6zM671.4 336.3l-.6 .6 6.2 .6-.2-1.2M715.3 338l1.2 9.9-9.2-1.4zM564.6 366.7l-6.3 2.4 5.2 3.4 1.2-3.6M529.6 389.2h193.9M565.6 380.9l-5 6 5.5 .4M565.6 380.9l.4 2.1M620.1 382.8l7.2-2.8-2 6.3z" fill="none" stroke="#989898" stroke-width=".38"/>
<!-- layer: 00 MEMBRETE SOS 911 -->
<g fill="none" stroke="#001c72" stroke-width=".38">
<path d="M0 15.5v563.2h841v-563.2M15.7 33.2h756.1v527.6h-756.1zM780.5 25.8h56.1v287.9h-56.1zM780.5 32.7h56.1M780.5 36.9h56.1M790.5 32.7v281M800.6 32.7v281M837.9 25.8v542.4h-829.6v-542.4h770.9v305.9M780.5 41.1h56.1M780.5 45.3h56.1M780.5 49.5h56.1M780.5 53.7h56.1"/>
<path d="M780.5 57.9h56.1M780.5 62.1h56.1M780.5 66.3h56.1M780.5 70.5h56.1M780.5 74.6h56.1M780.5 78.8h56.1M780.5 91.4h56.1M780.5 95.6h56.1M780.5 99.8h56.1M780.5 83h56.1M780.5 87.2h56.1M780.5 112.4h56.1"/>
<path d="M780.5 116.6h56.1M780.5 104h56.1M780.5 108.2h56.1M780.5 120.8h56.1M780.5 125h56.1M780.5 129.2h56.1M780.5 133.4h56.1M780.5 137.6h56.1M780.5 141.7h56.1M780.5 145.9h56.1M780.5 150.1h56.1M780.5 154.3h56.1"/>
<path d="M780.5 158.5h56.1M780.5 162.7h56.1M780.5 166.9h56.1M780.5 171.1h56.1M780.5 175.3h56.1M780.5 179.5h56.1M780.5 192.1h56.1M780.5 196.3h56.1M780.5 183.7h56.1M780.5 187.9h56.1M780.5 200.5h56.1M780.5 204.7h56.1"/>
<path d="M780.5 208.8h56.1M780.5 213h56.1M780.5 217.2h56.1M780.5 221.4h56.1M780.5 225.6h56.1M780.5 229.8h56.1M780.5 234h56.1M780.5 238.2h56.1M780.5 242.4h56.1M780.5 246.6h56.1M780.5 250.8h56.1M780.5 254.9h56.1"/>
<path d="M780.5 259.1h56.1M529.6 273.7h193.9v121.4h-193.9zM780.5 263.3h56.1M780.5 267.5h56.1M780.5 271.8h56.1M780.5 275.9h56.1M780.5 292.7h56.1M780.5 296.9h56.1M780.5 280.1h56.1M780.5 284.3h56.1M780.5 288.5h56.1M779.2 314.9h58.7v16.8h-58.7z"/>
<path d="M780.5 301.1h56.1M780.5 305.3h56.1M780.5 309.5h56.1M779.2 331.7h58.7v62.9h-58.7zM779.2 394.6h58.7v41.2h-58.7zM780 395.4h57.1v39.6h-57.1zM527.1 421.2h193.9v121.4h-193.9zM779.2 435.8h58.7v16.1h-58.7zM780 436.7h57.1v14.4h-57.1zM779.2 451.9h58.7v19.3h-58.7zM780 452.7h57.1v17.6h-57.1zM779.2 471.2h58.7v19.3h-58.7z"/>
<path d="M780 472h57.1v17.6h-57.1zM779.2 490.5h58.7v19.2h-58.7zM780 491.3h57.1v17.6h-57.1zM779.2 509.7h58.7v19.4h-58.7zM780 510.6h57.1v17.6h-57.1zM779.2 529.1h58.7h-29.4v39.1M779.2 529.1v39.1h58.7v-39.1M779.2 538.8h29.3M780 529.9h27.7v8.1h-27.7zM780 539.7h27.7v8.1h-27.7zM809.4 529.9h27.7v27.6h-27.7zM779.2 548.6h29.3"/>
<path d="M779.2 558.4h58.7M780 549.5h27.7v8h-27.7zM780 559.2h27.7v8.1h-27.7zM809.4 559.2h27.7v8.1h-27.7z"/>
</g>
<g font-size="8.3" fill="#000095">
<text x="815.4" y="543.1">ACI</text>
<text x="818.3" y="553">11</text>
</g>
<g font-size="7.1" fill="#000095">
<text x="536.1" y="384.1">TRANSICION DE C900 A ACERO</text>
<text x="535.2" y="533.2">INSTALACIÓN DE VÁLVULA SIAMESA</text>
</g>
<text font-size="7" x="609.3" y="142.3">LEYENDA</text>
<g font-size="6.9">
<text x="561.1" y="305">TRANSICIÓN - TUBERÍA DE</text>
<text x="561" y="314.6">CÉDULA 40 A C 900</text>
</g>
<g font-size="5.7" fill="#000095">
<text x="535.5" y="391.3">ESCALA: S/E</text>
<text x="535.5" y="538.7">ESCALA: S/E</text>
</g>
<g font-size="5.6">
<text x="517.9" y="153.3">SIMBOLO</text>
<text x="568.4" y="153.3">DETALLE</text>
<text x="630.1" y="153.3">SIMBOLO</text>
<text x="680.6" y="153.3">DETALLE</text>
</g>
<g font-size="5.3" fill="#0f0">
<text x="56.1" y="85.7">AZOTEA</text>
<text x="55.4" y="118.5">PISO 13</text>
<text x="55.4" y="151.3">PISO 12</text>
<text x="55.4" y="216.6">PISO 10</text>
<text x="56.4" y="249.4">PISO 9</text>
<text x="56.1" y="282.2">PISO 8</text>
<text x="56.1" y="380.3">PISO 5</text>
<text x="56.1" y="413.1">PISO 4</text>
<text x="56.1" y="445.9">PISO 3</text>
</g>
<g font-size="4.9" fill="#0f0">
<text x="55.7" y="183.8">PISO 11</text>
<text x="56.1" y="314.7">PISO 7</text>
<text x="56.1" y="347.5">PISO 6</text>
<text x="56.1" y="478.4">PISO 2</text>
<text x="56.4" y="511.2">PISO 1</text>
</g>
<g font-size="4.7">
<text x="119" y="538">DESCARGA DE DRENAJE DE</text>
<text x="119" y="543.3">DE ACI Ø32 EN REJILLA</text>
</g>
<g font-size="4.1">
<text x="527.6" y="195.8">AV</text>
<text x="559.8" y="443.1">02 SALIDAS DE Ø65MM</text>
<text x="559.9" y="438">VÁLVULA SIAMESA Ø100 CON</text>
<text x="569.8" y="456.9">VÁLVULA CHECK Ø100</text>
<text x="556" y="505.1">TUBERÍA ACERO Ø100</text>
<text x="556" y="510">SCHD-40</text>
</g>
<g font-size="3.7">
<text x="337.7" y="59.5">EDIFICIO - ETAPA F</text>
<text x="379.8" y="68.3">PURGA DE AIRE</text>
<text x="380" y="72.5">AUTOMATICA</text>
<text x="542" y="164.1">VÁLVULA COMPUERTA TIPO OS&amp;Y</text>
<text x="654" y="167.5">RÁPIDA, COBERTURA EXTENDIDA</text>
<text x="654.1" y="162.6">SPRINKLER MONTANTE Ø3/4&quot;, npt K:11.20 RESPUESTA</text>
<text x="542" y="170.5">VÁLVULA ANGULAR Ø65</text>
<text x="654.1" y="173.2">SOPORTES ANTISISMICO DE 04 VÍAS</text>
<text x="542" y="176.2">COLGADOR TIPO GOTA</text>
<text x="654.1" y="178.9">SOPORTE ANTISIMICO TRANSVERSAL</text>
<text x="542.2" y="183.1">TUBERÍA PVC - C 900</text>
<text x="654.1" y="185.2">SOPORTE ANTISISMICO LONGITUDINAL</text>
<text x="542.2" y="189.5">TUBERÍA PVC - C 900 - EXISTENTE</text>
<text x="654.2" y="192.2">TUBERÍA CÉDULA 10 (Ø100 - Ø65)</text>
<text x="542" y="198.7">PURGA DE AIRE AUTOMATICA</text>
<text x="654.2" y="198.6">TUBERÍA CÉDULA 40 (Ø40)</text>
<text x="542.1" y="208.1">LINEA DE PRUEBA Y DRENAJE</text>
<text x="654.3" y="204.6">DETECTOR DE FLUJO</text>
<text x="654.3" y="213">MANOMETRO SECO 0-300 PSI</text>
<text x="654.5" y="219.5">VALVULA DE 03 VIAS</text>
<text x="196.8" y="395.1">ESTACIONAMIENTOS -</text>
<text x="196.8" y="399.4">ETAPA F</text>
<text x="242.7" y="405.4">PURGA DE AIRE</text>
<text x="242.9" y="409.8">AUTOMATICA</text>
<text x="448.6" y="491.3">EXISTENTE DE ACI Ø100</text>
<text x="448.6" y="487">CONEXIÓN A RED</text>
</g>
<text font-size="3.5" fill="#001c72" x="794.3" y="31">OBSERVACIONES</text>
<g font-size="3.1" fill="#000095">
<text x="785.6" y="521.2">DEL SISTEMA DE AGUA CONTRA</text>
<text x="786.9" y="517.5">DIAGRAMAS DE INSTALACIÓN</text>
<text x="800.8" y="525">INCENDIOS</text>
</g>
<g font-size="2.8">
<text x="365.3" y="71.3">AV</text>
<text x="365.3" y="97.9">Ø100</text>
<text x="365.3" y="130.7">Ø100</text>
<text x="365.3" y="163.4">Ø100</text>
<text x="365.3" y="196.1">Ø100</text>
<text x="365.3" y="228.9">Ø100</text>
<text x="365.3" y="261.6">Ø100</text>
<text x="365.3" y="294.3">Ø100</text>
<text x="365.3" y="327">Ø100</text>
<text x="365.3" y="359.8">Ø100</text>
<text x="365.3" y="392.5">Ø100</text>
<text x="228.2" y="407.9">AV</text>
<text x="222.5" y="424.6">Ø100</text>
<text x="365.3" y="425.3">Ø100</text>
<text x="221.9" y="450.6">Ø50</text>
<text x="207.3" y="457.5">Ø32</text>
<text x="222.5" y="460.4">Ø100</text>
<text x="365.3" y="458">Ø100</text>
<text x="215.8" y="468.3">Ø32</text>
<text x="207.3" y="490.2">Ø32</text>
<text x="365.3" y="490.7">Ø100</text>
<text x="222.5" y="496.2">Ø100</text>
<text x="215.8" y="500.6">Ø32</text>
<text x="400.4" y="504.6">Ø100</text>
<text x="131.7" y="515.8">Ø100</text>
<text x="184.1" y="515.8">Ø100</text>
<text x="240.3" y="515.8">Ø100</text>
<text x="287.2" y="515.8">Ø100</text>
<text x="333.8" y="515.8">Ø100</text>
<text x="399.2" y="515.8">Ø100</text>
<text x="453.5" y="515.8">Ø100</text>
<text x="215.8" y="527.3">Ø32</text>
<text x="222.5" y="526.3">Ø100</text>
<text x="196.9" y="537.4">Ø32</text>
</g>
<text font-size="2.8" fill="#00f" x="635.6" y="160.9">EC</text>
<g font-size="2.6" fill="#000095">
<text x="786" y="443.5">DESARROLLADORA VISTA</text>
<text x="796" y="446.6">NEVADO S.A.C</text>
<text x="788.7" y="461.7">CASAPARQ, AREQUIPA -</text>
<text x="792.8" y="464.8">TORRE F - ETAPA IV</text>
<text x="792.1" y="484.5">CONTRA INCENDIO</text>
<text x="792.5" y="481.4">SISTEMA DE AGUA</text>
<text x="789.4" y="501.3">EDUARDO VILLANUEVA</text>
<text x="801.9" y="504.4">PRINCIPE</text>
<text x="788.5" y="535.9">E.J.V.P</text>
<text x="789.2" y="545.9">M.R.C.I</text>
<text x="785.6" y="555.5">06/07/2026</text>
<text x="792.3" y="564.4">S/E</text>
<text x="821.7" y="564.3">001</text>
</g>
<g font-size="2.5" fill="#ff0">
<text x="56.3" y="81">N.P.T.+37.82</text>
<text x="56.3" y="113.7">N.P.T.+35.38</text>
<text x="56.3" y="146.4">N.P.T.+32.94</text>
<text x="56.3" y="179.1">N.P.T.+30.50</text>
<text x="56.3" y="211.9">N.P.T.+28.06</text>
<text x="56.3" y="244.6">N.P.T.+25.62</text>
<text x="56.3" y="277.3">N.P.T.+23.18</text>
<text x="56.3" y="310.1">N.P.T.+20.74</text>
<text x="56.3" y="342.8">N.P.T.+18.30</text>
<text x="56.3" y="375.6">N.P.T.+15.86</text>
<text x="56.3" y="408.3">N.P.T.+13.42</text>
<text x="56.3" y="441">N.P.T.+10.98</text>
<text x="56.9" y="473.7">N.P.T.+8.54</text>
<text x="56.9" y="506.5">N.P.T.+6.10</text>
</g>
<g font-size="2.2" fill="#001c72">
<text x="780.7" y="35.6">REVISION</text>
<text x="791.6" y="35.6">FECHA</text>
</g>
<g font-size="1.6" fill="#000095">
<text x="780.5" y="386.3">Direccion: Pje. Jose Sanchez lagomarcino 1745 - Lima - Peru.</text>
<text x="780.5" y="389.1">principales: 981413553 - 953109746 998380477 - 998357461</text>
<text x="780.7" y="387.7">Telefonos:</text>
<text x="792.9" y="387.7">(+511)4255896</text>
<text x="813.6" y="387.7">(+511)4255600</text>
<text x="830.7" y="387.7">Moviles</text>
<text x="780.5" y="390.4">Pagina Web:www.grupo3s.pe</text>
<text x="780.5" y="392.1">Email: proyectos@grupo3s.pe</text>
</g>
<g font-size="1.6">
<text x="781.9" y="439.3">PROPIETARIO</text>
<text x="781.9" y="455.4">PROYECTO</text>
<text x="781.9" y="474.7">ESPECIALIDAD</text>
<text x="781.9" y="494">SUPERVISOR DE OBRA</text>
<text x="781.9" y="513.3">PLANO</text>
<text x="781.9" y="532.5">DIBUJADO</text>
<text x="810.8" y="531.6">LÁMINA</text>
<text x="781.4" y="541.4">APROBADO</text>
<text x="781.9" y="552.1">FECHA</text>
<text x="781.9" y="561.9">ESCALA</text>
<text x="811.2" y="561.1">REVISION N°:</text>
</g>
</svg>
